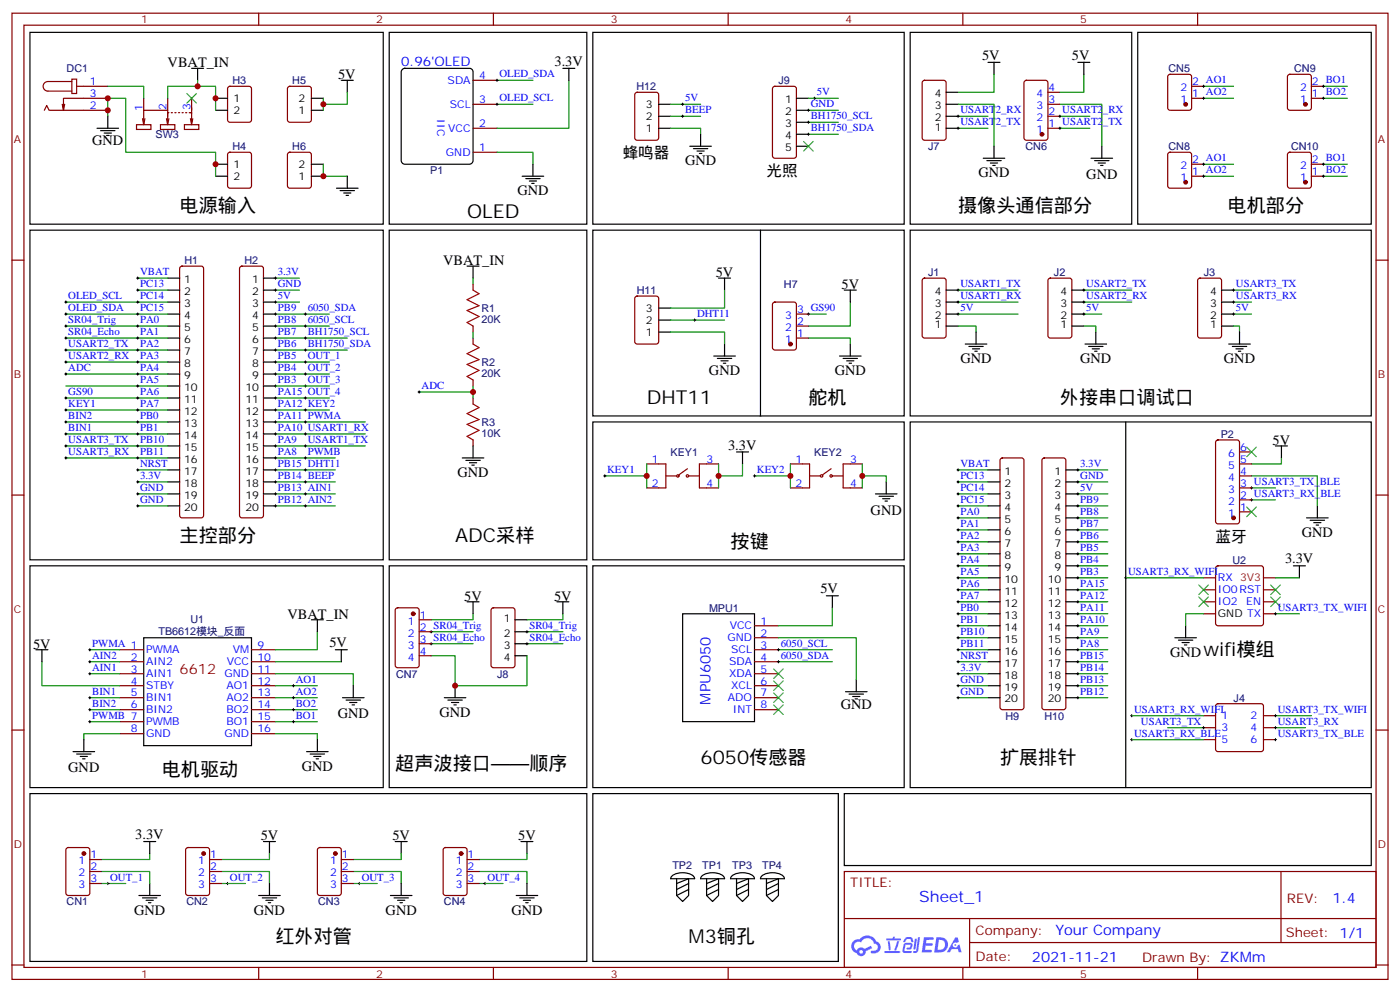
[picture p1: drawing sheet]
<svg xmlns="http://www.w3.org/2000/svg" width="412mm" height="292mm" viewBox="0 0 412 292" stroke-linecap="round" stroke-linejoin="round" font-family="sans-serif">
<g fill="none" stroke="#870000" stroke-width=".35">
<path d="M3.5 3.9h405.4v284.3h-405.4zM7.1 7.4h398.2v277.3h-398.2zM76.2 3.9v3.5M145.3 3.9v3.5M214.5 3.9v3.5M283.6 3.9v3.5M352.8 3.9v3.5M3.5 76.6h3.6M405.3 76.6h3.6M3.5 145.7h3.6M405.3 145.7h3.6M3.5 214.8h3.6"/>
<path d="M405.3 214.8h3.6M248.7 256.5h156.6v28.2h-156.6zM377.3 256.5v20.9M248.7 270.3h156.5M285.6 277.4h119.6M285.6 270.3v14.1M3.5 284h3.6M76.2 284.7v3.5M145.3 284.7v3.5M214.5 284.7v3.5M283.6 284.7v3.5M352.8 284.7v3.5"/>
<path d="M405.3 284h3.6"/>
</g>
<g fill="#5487ff">
<path d="M272.1 275.8h2.6l.3 .2-.1 .6h-2l-.1 .9h1.6l.4 .4-.4 .4h-1.7l-.2 1.2 1.8 .1 .3 .3-.2 .3-2.9 .1z"/>
<path d="M281.4 275.9h.7l.4 1.3-.7 .3a.74 .74 0 0 0-1.1 .3 .74 .74 0 0 0 .5 1 .74 .74 0 0 0 .9-.6l.5-.3 .7 2.3h-.9l-.2-.9h-1.9l-.5 .9h-.9z"/>
<path d="M269.5 276.2h.6l-.4 3a.31 .31 0 0 1-.3 .2 .31 .31 0 0 1-.3-.3z"/>
<path d="M270.4 275.8h.6l-.5 3.9a.89 .89 0 0 1-.7 .7 .89 .89 0 0 1-.9-.3l1-.4z"/>
<path d="M266.8 275.9l.6-.2 1.2 .2 .5 1.2-.6 .2-.4-1-1 .2a.95 .95 0 0 1-1 .8l-.1-.2z"/>
<path d="M266.4 277.6l1.8-.2a1.04 1.04 0 0 1 .6 1.1 1.04 1.04 0 0 1-.8 .9h-.7a.29 .29 0 0 1-.3-.3 .29 .29 0 0 1 .3-.2l.7-.1 .2-.8-1.4 .1-.4 1.7 1.9 .1a.29 .29 0 0 1 .3 .3 .29 .29 0 0 1-.3 .3l-2-.1-.4-.2 .2-2.1z"/>
<path d="M260.5 279.9h4.4a.3 .3 0 0 1 .3 .3 .3 .3 0 0 1-.3 .3h-4.3z"/>
<path d="M264.3 276.9h.6l-.5 1.7a1.02 1.02 0 0 1-.7 1.2l-.2-.3z"/>
<path d="M261.5 277h.6l.3 2.4-.3 .3-.3-.2z"/>
<path d="M261.1 276.2h1.9l.2-.6h.5l-.1 .6h1.5a.29 .29 0 0 1 .3 .3 .29 .29 0 0 1-.3 .2h-3.9z"/>
<path d="M275.8 275.8l-.6 4.5h1.4a2.27 2.27 0 0 0 2.7-2.3 2.27 2.27 0 0 0-2.7-2.2zM276.6 276.6a1.5 1.5 0 0 1 1.8 1.5 1.5 1.5 0 0 1-1.9 1.4h-.3z"/>
<path d="M251.4 277a2.09 2.09 0 0 0 1 3.5 1.37 1.37 0 0 0 1.5 .9 1.37 1.37 0 0 0 1.1-1.4l2-1-.5-.7-1.8 .9a1.4 1.4 0 0 0-2.3 .5 1.32 1.32 0 0 1-.6-1.9 1.32 1.32 0 0 1 1.9-.5 2.02 2.02 0 0 1 2-1.2 2.02 2.02 0 0 1 1.8 1.6 1.09 1.09 0 0 1 1.1 1.4 1.09 1.09 0 0 1-1.6 .7 .41 .41 0 0 0-.5 .3 .41 .41 0 0 0 .4 .5 1.89 1.89 0 0 0 2.4-1.2 1.89 1.89 0 0 0-1.2-2.4 2.98 2.98 0 0 0-5-.7l-1 .2zM253.2 280.1a.52 .52 0 0 1 1 0 .52 .52 0 0 1-1 0z"/>
<circle cx="281.4" cy="278.1" r=".28"/>
</g>
<g fill="none" stroke="#870000" stroke-width=".35">
<path d="M13.1 32.5l.7-1.5 .7 1.5h17.2M19 30.7l-.3 1.8M21.2 23.3h1.4v4.2h-1.4zM21.2 24h-7.1a1.41 1.41 0 0 0-1.4 1.4 1.41 1.41 0 0 0 1.4 1.4h7.1M22.6 25.4h9.1M31.7 28.9h-13v3.6l-.4-1.8M40.2 36.7h4.2v1.4h-4.2zM42 34.9l.3 1.8M42.3 28.9v3.6M42.7 34.9l-.4 1.8M47.3 36.7h4.2v1.4h-4.2zM49 34.9l.4 1.8 .3-1.8"/>
<path d="M49.4 32.5h-7.1v4.2M49.4 28.9v5.3M49.7 33.2h-.3v2.8M50.4 33.2h.4M51.5 33.2h.4M52.6 33.2h.3M53.6 33.2h.4M54.3 36.7h4.3v1.4h-4.3zM54.7 33.2h.3M55.7 33.2h.7v2.8M56.1 34.9l.3 1.8 .4-1.8M56.4 28.9v4.4"/>
<path d="M67.3 25.6l.4-.2h5.7l.6 .4 .1 9.5-.5 .6-5.9 .1-.6-.5-.1-9.4zM84.9 25.6l.5-.2h5.6l.7 .4v9.5l-.4 .6-5.9 .1-.7-.5v-9.4zM139.3 37.7h7.1M139.3 30.7h7.1M139.3 23.6h7.1M187.2 27.4l.5-.2h5.6l.7 .4v13l-.4 .6-5.9 .1-.7-.5v-12.9zM227.8 25.6l.4-.2h5.7l.6 .4 .1 20.1-.5 .6-5.9 .1-.6-.5-.1-20zM271.9 23.8l.4-.2h5.7l.6 .5 .1 16.5-.5 .6-5.9 .1-.6-.5-.1-16.5zM301.9 23.8l.4-.2h5.7l.6 .5 .1 16.5-.5 .6-5.9 .1-.6-.5-.1-16.5zM308.7 37.7h3.5M308.7 30.7h3.5M308.7 34.2h3.5"/>
<path d="M308.7 27.2h3.5M344.2 22.1l.5-.2h5.6l.7 .4v9.5l-.4 .6-5.9 .1-.7-.5v-9.4zM351 25.4h3.5M351 28.9h3.5M379.5 22.1l.4-.2h5.7l.6 .4 .1 9.5-.5 .6-5.9 .1-.6-.5-.1-9.4zM386.3 25.4h3.5M386.3 28.9h3.5M67.3 45l.4-.2h5.7l.6 .4 .1 9.5-.5 .6-5.9 .1-.6-.5-.1-9.4zM84.9 45l.5-.2h5.6l.7 .4v9.5l-.4 .6-5.9 .1-.7-.5v-9.4zM139.3 44.8h7.1M344.2 45l.5-.2h5.6l.7 .4v9.5l-.4 .6-5.9 .1-.7-.5v-9.4zM351 51.9h3.5"/>
<path d="M351 48.3h3.5M379.5 45l.4-.2h5.7l.6 .4 .1 9.5-.5 .6-5.9 .1-.6-.5-.1-9.4zM386.3 51.9h3.5M386.3 48.3h3.5M53.2 78.5l.4-.2h5.7l.5 .2 .2 .5v72.7l-.3 .5-.4 .2h-5.7l-.5-.2-.2-.5v-72.7zM70.8 78.5l.5-.2h5.6l.5 .2 .2 .5v72.7l-.2 .5-.5 .2h-5.6l-.5-.2-.2-.5v-72.7zM139.3 83.6v1.8M139.3 96v1.7M139.3 99.5v1.7M187.2 87.3l.5-.2h5.6l.7 .5v12.9l-.4 .7h-5.9l-.7-.4v-13zM227.8 89.1l.4-.2h5.7l.6 .4 .1 13-.5 .7h-5.9l-.6-.5-.1-12.9zM234.6 99.5h3.5"/>
<path d="M234.6 96h3.5M234.6 92.4h3.5M271.9 82.1l.4-.3h5.7l.6 .5 .1 16.5-.5 .6-5.9 .1-.6-.5-.1-16.5zM308.9 82.1l.5-.3h5.6l.7 .5v16.5l-.4 .6-5.9 .1-.7-.5v-16.5zM353 82.1l.5-.3h5.6l.7 .5v16.5l-.4 .6-5.9 .1-.7-.5v-16.5zM139.3 111.8v1.8M139.3 117.1v1.8M139.3 129.5v1.7M190.5 136.5h5.6v7.1h-5.6M202.5 137.9l-2.5 1.8M211.7 136.5h-5.7v7.1h5.7M232.8 136.5h5.7v7.1h-5.7"/>
<path d="M244.8 137.9l-2.4 1.8M254 136.5h-5.6v7.1h5.6M294.8 135l.5-.2h5.6l.5 .2 .2 .5v72.6l-.2 .5-.5 .2h-5.6l-.5-.2-.2-.5v-72.6zM307.2 135l.4-.2h5.7l.5 .2 .2 .5v72.6l-.3 .5-.4 .2h-5.7l-.5-.2-.2-.5v-72.6zM358.3 129.7l.5-.2h5.6l.7 .4v23.6l-.4 .6-5.9 .1-.7-.5v-23.5zM365.1 136.5h3.6M365.1 133h3.6M196.1 140.1h3.2M202.8 140.1h3.2M238.5 140.1h3.2M245.2 140.1h3.2M365.1 143.6h3.6"/>
<path d="M365.1 140.1h3.6M365.1 150.6h3.6M365.1 147.1h3.6M116.7 179.1l.4-.2h5.7l.6 .4 .1 16.5-.5 .6-5.9 .1-.6-.5-.1-16.4zM144.9 179.1l.4-.2h5.7l.6 .4 .1 16.5-.5 .6-5.9 .1-.6-.5-.1-16.4zM354.5 170h3.6M354.5 173.6h3.6M354.5 177.1h3.6M358.3 166.7l.5-.2h12.7l.5 .2 .2 .5v16.2l-.3 .5-.4 .2h-12.7l-.5-.2-.2-.5v-16.2zM372.2 170h3.5M372.2 173.6h3.5M372.2 177.1h3.5"/>
<path d="M35.3 191.2h7M35.3 194.7h7M35.3 198.3h7M74.1 191.2h7M74.1 194.7h7M74.1 198.3h7M123.5 182.4h3.5M123.5 185.9h3.5M123.5 189.4h3.5M123.5 193h3.5M222.2 191.2h7.1M222.2 194.7h7.1"/>
<path d="M222.2 198.3h7.1M222.2 184.1h7.1M222.2 187.7h7.1M354.5 180.6h3.6M372.2 180.6h3.5M35.3 201.8h7M35.3 205.3h7M35.3 208.8h7M35.3 212.4h7M35.3 215.9h7M74.1 201.8h7M74.1 205.3h7"/>
<path d="M74.1 208.8h7M74.1 212.4h7M74.1 215.9h7M222.2 201.8h7.1M222.2 205.3h7.1M222.2 208.8h7.1M354.5 210.6h3.6M354.5 214.1h3.6M354.5 217.7h3.6M358.3 207.3l.5-.2h12.7l.5 .2 .2 .5v12.7l-.3 .5-.4 .2h-12.7l-.5-.2-.2-.5v-12.7zM372.2 210.6h3.5M372.2 214.1h3.5"/>
<path d="M372.2 217.7h3.5M19.6 249.6l.5-.2h5.7l.6 .4 .1 13-.5 .7h-5.9l-.6-.4-.1-13zM26.5 252.9h3.5M26.5 256.5h3.5M26.5 260h3.5M54.9 249.6l.5-.2h5.6l.7 .4v13l-.4 .7h-5.9l-.7-.4v-13zM61.7 252.9h3.6M61.7 256.5h3.6M61.7 260h3.6M93.7 249.6l.5-.2h5.6l.7 .4v13l-.4 .7h-5.9l-.7-.4v-13zM100.5 252.9h3.6M100.5 256.5h3.6"/>
<path d="M100.5 260h3.6M130.8 249.6l.4-.2h5.7l.6 .4 .1 13-.5 .7h-5.9l-.6-.4-.1-13zM137.6 252.9h3.5M137.6 256.5h3.5M137.6 260h3.5"/>
<circle cx="199.7" cy="140.1" r=".35"/>
<circle cx="202.5" cy="140.1" r=".35"/>
<circle cx="242" cy="140.1" r=".35"/>
<circle cx="244.8" cy="140.1" r=".35"/>
</g>
<g fill="none" stroke="#000" stroke-width=".35">
<path d="M8.8 9.5h104.1v56.5h-104.1zM114.7 9.5h58.2v56.5h-58.2zM174.6 9.5h91.7v56.5h-91.7zM268.1 9.5h65.3v56.5h-65.3zM291 18.3h3.6M292.8 18.3v3.6M317.5 18.3h3.5M319.3 18.3v3.6M335.1 9.5h68.8v56.5h-68.8zM28.6 37.7h6.3M29.6 38.5h4.3M30.7 39.2h2.1"/>
<path d="M31.4 39.9h.7M31.7 34.2v3.5M56.4 20.1h3.6M58.2 20.1v3.5M63.5 28.9h3.5M63.5 32.5h3.5M91.7 28.9h3.5M91.7 32.5h3.5M100.5 23.6h3.6M102.3 23.6v3.6M118.4 20.5l.8-.4h19.1l.8 .4 .2 .7v26.1l-.4 .8-.6 .2h-19.1l-.8-.5-.2-.5v-26.1zM165.8 20.1h3.5"/>
<path d="M167.6 20.1v3.5M194 37.7h3.6M194 34.2h3.6M194 30.7h3.6M206.4 39.5v3.5M234.6 28.9h3.5M234.6 32.5h3.5M234.6 36h3.5M234.6 39.5h3.5M278.7 37.7h3.5M278.7 34.2h3.5M278.7 30.7h3.5"/>
<path d="M278.7 27.2h3.5M63.5 48.3h3.5M63.5 51.9h3.5M91.7 48.3h3.5M91.7 51.9h3.5M99.1 55.4h6.4M100.2 56.1h4.2M101.2 56.8h2.2M102 57.5h.7M102.3 51.9v3.5M153.8 51.9h6.4M154.9 52.6h4.2"/>
<path d="M155.9 53.3h2.1M156.6 54h.7M157 48.3v3.6M203.2 43h6.3M204.3 43.7h4.2M205.3 44.4h2.1M206 45.2h.7M234.6 43h3.5M289.6 46.6h6.4M290.7 47.3h4.2M291.7 48h2.2M292.5 48.7h.7"/>
<path d="M292.8 43v3.6M321.4 46.6h6.3M322.4 47.3h4.3M323.5 48h2.1M324.2 48.7h.7M324.6 43v3.6M8.8 67.7h104.1v97h-104.1zM114.7 67.7h58.2v97h-58.2zM137.6 78.3h3.5M139.3 78.3v3.5M174.6 67.7h91.7v54.7h-91.7zM224 67.7v54.7"/>
<path d="M268.1 67.7h135.8v54.7h-135.8zM49.4 81.8h3.5M49.4 85.4h3.5M49.4 88.9h3.5M49.4 92.4h3.5M49.4 96h3.5M49.4 99.5h3.5M77.6 81.8h3.5M77.6 85.4h3.5M77.6 88.9h3.5M77.6 92.4h3.5M77.6 96h3.5"/>
<path d="M77.6 99.5h3.5M194 90.7h3.6M194 97.7h3.6M194 94.2h3.6M211.7 81.8h3.5M213.4 81.8v3.6M248.7 85.4h3.5M250.5 85.4v3.5M278.7 85.4h3.5M278.7 88.9h3.5M278.7 92.4h3.5M278.7 96h3.5"/>
<path d="M287.5 97.7v3.5M315.7 85.4h3.6M315.7 88.9h3.6M315.7 92.4h3.6M315.7 96h3.6M322.8 97.7v3.5M359.8 85.4h3.6M359.8 88.9h3.6M359.8 92.4h3.6M359.8 96h3.6M365.1 97.7v3.5M49.4 103h3.5"/>
<path d="M49.4 106.5h3.5M49.4 110.1h3.5M49.4 113.6h3.5M49.4 117.1h3.5M77.6 103h3.5M77.6 106.5h3.5M77.6 110.1h3.5M77.6 113.6h3.5M77.6 117.1h3.5M210.3 104.8h6.3M211.3 105.5h4.2M212.4 106.2h2.1"/>
<path d="M213.1 106.9h.7M213.4 101.2v3.6M247.3 104.8h6.3M248.4 105.5h4.2M249.4 106.2h2.1M250.1 106.9h.7M250.5 101.2v3.6M284.3 101.2h6.4M285.4 102h4.2M286.5 102.7h2.1M287.2 103.4h.7M319.6 101.2h6.4"/>
<path d="M320.7 102h4.2M321.7 102.7h2.1M322.4 103.4h.7M361.9 101.2h6.4M363 102h4.2M364.1 102.7h2.1M364.8 103.4h.7M49.4 120.6h3.5M49.4 124.2h3.5M49.4 127.7h3.5M49.4 131.2h3.5M49.4 134.8h3.5"/>
<path d="M49.4 138.3h3.5M77.6 120.6h3.5M77.6 124.2h3.5M77.6 127.7h3.5M77.6 131.2h3.5M77.6 134.8h3.5M77.6 138.3h3.5M136.2 134.8h6.3M137.2 135.5h4.3M138.3 136.2h2.1M139 136.9h.7M139.3 131.2v3.6"/>
<path d="M174.6 124.2h91.7v40.5h-91.7zM217 133h3.5M218.7 133v3.5M268.1 124.2h135.8v107.6h-135.8zM291 138.3h3.6M314 138.3h3.5M331.6 124.2v107.6M375.7 131.2h3.5M377.5 131.2v3.6M49.4 141.8h3.5M49.4 145.3h3.5M49.4 148.9h3.5"/>
<path d="M77.6 141.8h3.5M77.6 145.3h3.5M77.6 148.9h3.5M257.9 145.3h6.3M258.9 146h4.3M260 146.8h2.1M260.7 147.5h.7M261.1 141.8v3.5M291 141.8h3.6M291 145.3h3.6M291 148.9h3.6M291 152.4h3.6"/>
<path d="M291 155.9h3.6M291 159.5h3.6M314 141.8h3.5M314 145.3h3.5M314 148.9h3.5M314 152.4h3.5M314 155.9h3.5M314 159.5h3.5M384.9 152.4h6.3M385.9 153.1h4.3M387 153.8h2.1M387.7 154.5h.7"/>
<path d="M388.1 148.9v3.5M8.8 166.5h104.1v65.3h-104.1zM114.7 166.5h58.2v65.3h-58.2zM137.6 177.1h3.5M139.3 177.1v3.5M164 177.1h3.6M165.8 177.1v3.5M174.6 166.5h91.7v65.3h-91.7zM243.4 175.3h3.5M245.2 175.3v3.6M291 163h3.6M291 166.5h3.6"/>
<path d="M291 170h3.6M291 173.6h3.6M291 177.1h3.6M314 163h3.5M314 166.5h3.5M314 170h3.5M314 173.6h3.5M314 177.1h3.5M381 166.5h3.5M382.8 166.5v3.5M10.6 191.2h3.5M12.3 191.2v3.5"/>
<path d="M42.3 187.7h31.8v31.7h-31.8zM91.7 182.4h3.5M93.5 182.4v3.5M98.8 191.2h3.5M100.5 191.2v3.5M151.7 182.4h3.5M151.7 185.9h3.5M151.7 189.4h3.5M151.7 193h3.5M201.1 180.6h21.1v31.8h-21.1zM291 180.6h3.6M291 184.1h3.6"/>
<path d="M291 187.7h3.6M291 191.2h3.6M291 194.7h3.6M291 198.3h3.6M314 180.6h3.5M314 184.1h3.5M314 187.7h3.5M314 191.2h3.5M314 194.7h3.5M314 198.3h3.5M346.1 187.7h6.3M347.1 188.4h4.3"/>
<path d="M348.2 189.1h2.1M348.9 189.8h.7M349.2 184.1v3.6M24.7 217.7v3.5M93.5 217.7v3.5M100.9 205.3h6.3M102 206h4.2M103 206.7h2.1M103.7 207.4h.7M104.1 201.8v3.5M130.9 205.3h6.3M131.9 206h4.3"/>
<path d="M133 206.7h2.1M133.7 207.4h.7M134.1 201.8v3.5M249.1 203.6h6.3M250.1 204.3h4.3M251.2 205h2.1M251.9 205.7h.7M252.2 200v3.6M291 201.8h3.6M291 205.3h3.6M314 201.8h3.5M314 205.3h3.5"/>
<path d="M8.8 233.5h164.1v49.4h-164.1zM21.5 221.2h6.4M22.6 221.9h4.2M23.6 222.6h2.2M24.3 223.3h.7M90.3 221.2h6.4M91.4 221.9h4.2M92.4 222.6h2.1M93.1 223.3h.7M174.6 233.5h72.3v49.4h-72.3zM248.7 233.5h155.2v21.2h-155.2zM42.3 247.6h3.6"/>
<path d="M44.1 247.6v3.6M44.1 260v3.5M77.6 247.6h3.5M79.4 247.6v3.6M79.4 260v3.5M116.4 247.6h3.5M118.2 247.6v3.6M118.2 260v3.5M153.5 247.6h3.5M155.2 247.6v3.6M155.2 260v3.5M197.9 257.8a5.6 5.6 0 0 1 6.4 0l.3 .8h-7z"/>
<path d="M199.3 258.6v4.9l1.8 1.8 1.7-1.8v-4.9l-3.5 1.4M202.8 260l-3.5 1.8M206.7 257.8a5.6 5.6 0 0 1 6.4 0l.3 .8h-7zM208.1 258.6v4.9l1.8 1.8 1.8-1.8v-4.9l-3.6 1.4M211.7 260l-3.6 1.8M215.6 257.8a5.6 5.6 0 0 1 6.3 0l.3 .8h-7zM217 258.6v4.9l1.7 1.8 1.8-1.8v-4.9l-3.5 1.4M220.5 260l-3.5 1.8M224.4 257.8a5.6 5.6 0 0 1 6.3 0l.4 .8h-7.1zM225.8 258.6v4.9l1.7 1.8 1.8-1.8v-4.9l-3.5 1.4M229.3 260l-3.5 1.8M40.9 263.5h6.4"/>
<path d="M42 264.2h4.2M43 264.9h2.2M43.7 265.6h.7M76.2 263.5h6.3M77.3 264.2h4.2M78.3 264.9h2.1M79 265.6h.7M115 263.5h6.4M116.1 264.2h4.2M117.1 264.9h2.1M117.8 265.6h.7M152 263.5h6.4"/>
<path d="M153.1 264.2h4.2M154.2 264.9h2.1M154.9 265.6h.7M202.8 261.8l-3.5 1.7M211.7 261.8l-3.6 1.7M220.5 261.8l-3.5 1.7M229.3 261.8l-3.5 1.7"/>
</g>
<g fill="none" stroke="#008700" stroke-width=".35">
<path d="M31.7 34.2v-5.3h5.3v15.9h26.5v7.1M31.7 25.4h10.6v3.5M49.4 28.9v-3.5h14.1v7.1M58.2 23.6v1.8M95.2 28.9v3.6M102.3 27.2v3.5h-7.1M146.4 23.6h10.6M146.4 30.7h10.6M167.6 23.6v14.1h-21.2M197.6 37.7h8.8v1.8M197.6 30.7h8.8M197.6 34.2h8.8"/>
<path d="M238.1 28.9h8.8M238.1 32.5h8.8M238.1 36h8.8M238.1 39.5h8.8M282.2 30.7h10.6v12.3M282.2 37.7h8.8M282.2 34.2h8.8M292.8 21.9v5.3h-10.6M312.2 30.7h12.4v12.3M312.2 37.7h8.8M312.2 34.2h8.8M319.3 21.9v5.3h-7.1"/>
<path d="M354.5 25.4h8.9M354.5 28.9h8.9M389.8 25.4h7.1M389.8 28.9h7.1M95.2 48.3v3.6h7.1M146.4 44.8h10.6v3.5M354.5 48.3h8.9M354.5 51.9h8.9M389.8 48.3h7.1M389.8 51.9h7.1M19.4 88.9h30M19.4 92.4h30"/>
<path d="M19.4 96h30M19.4 99.5h30M40.6 81.8h8.8M40.6 85.4h8.8M81.1 81.8h7.1M81.1 85.4h7.1M81.1 92.4h15.9M81.1 96h15.9M81.1 99.5h21.2M81.1 88.9h7.1M139.3 81.8v1.8M139.3 97.7v1.8"/>
<path d="M197.6 97.7h15.8v3.5M197.6 94.2h15.8M213.4 85.4v5.3h-15.8M238.1 99.5h12.4v1.7M238.1 92.4h5.3M250.5 88.9v7.1h-12.4M282.2 96h5.3v1.7M282.2 88.9h17.7M282.2 92.4h17.7M282.2 85.4h17.7M319.3 96h3.5v1.7M319.3 85.4h14.1"/>
<path d="M319.3 88.9h14.1M319.3 92.4h5.3M363.4 96h1.7v1.7M363.4 85.4h5.3M363.4 92.4h5.3M363.4 88.9h5.3M19.4 106.5h30M19.4 110.1h30M19.4 113.6h30M19.4 103h30M19.4 117.1h30M81.1 103h21.2"/>
<path d="M81.1 117.1h15.9M81.1 106.5h15.9M81.1 110.1h15.9M81.1 113.6h15.9M123.5 115.4h15.8M139.3 113.6v3.5M19.4 134.8h30M19.4 124.2h30M19.4 120.6h30M19.4 131.2h30M19.4 127.7h30M40.6 138.3h8.8"/>
<path d="M81.1 131.2h26.5M81.1 127.7h26.5M81.1 124.2h26.5M81.1 134.8h17.7M81.1 120.6h15.9M81.1 138.3h17.7M190.5 136.5v7.1M211.7 136.5v7.1M218.7 136.5v3.6h-7M232.8 136.5v7.1M254 136.5v7.1M282.2 138.3h8.8"/>
<path d="M317.5 138.3h8.8M377.5 134.8v1.7h-8.8M40.6 145.3h8.8M40.6 141.8h8.8M40.6 148.9h8.8M81.1 145.3h17.7M81.1 141.8h17.7M81.1 148.9h17.7M178.2 140.1h12.3M222.2 140.1h10.6M254 140.1h7.1v1.7M282.2 145.3h8.8"/>
<path d="M282.2 141.8h8.8M282.2 148.9h8.8M282.2 155.9h8.8M282.2 152.4h8.8M282.2 159.5h8.8M317.5 145.3h8.8M317.5 141.8h8.8M317.5 148.9h8.8M317.5 155.9h8.8M317.5 152.4h8.8M317.5 159.5h8.8M368.7 140.1h19.4v8.8"/>
<path d="M368.7 143.6h7M368.7 147.1h7M245.2 178.9v5.2h-15.9M282.2 170h8.8M282.2 166.5h8.8M282.2 163h8.8M282.2 177.1h8.8M282.2 173.6h8.8M317.5 170h8.8M317.5 166.5h8.8M317.5 163h8.8M317.5 177.1h8.8"/>
<path d="M317.5 173.6h8.8M331.6 170h22.9M375.7 170h7.1M12.3 194.7v7.1h23M26.5 191.2h8.8M26.5 194.7h8.8M26.5 198.3h8.8M81.1 198.3h23v3.5M81.1 194.7h19.4M93.5 185.9v5.3h-12.4M127 193h7.1v8.8h21.1v-8.8M127 185.9h12.3"/>
<path d="M127 189.4h12.3M139.3 180.6v1.8h-12.3M155.2 189.4h10.6M155.2 185.9h10.6M165.8 180.6v1.8h-10.6M229.3 187.7h22.9v12.3M229.3 191.2h15.9M229.3 194.7h15.9M282.2 191.2h8.8M282.2 194.7h8.8M282.2 198.3h8.8M282.2 180.6h8.8"/>
<path d="M282.2 184.1h8.8M282.2 187.7h8.8M317.5 191.2h8.8M317.5 194.7h8.8M317.5 198.3h8.8M317.5 180.6h8.8M317.5 184.1h8.8M317.5 187.7h8.8M354.5 180.6h-5.3v3.5M375.7 180.6h7.1M26.5 205.3h8.8M26.5 208.8h8.8"/>
<path d="M26.5 212.4h8.8M35.3 215.9h-10.6v1.8M81.1 215.9h12.4v1.8M81.1 205.3h12.4M81.1 208.8h12.4M81.1 212.4h12.4M81.1 201.8h12.4M282.2 205.3h8.8M282.2 201.8h8.8M317.5 205.3h8.8M317.5 201.8h8.8M333.4 210.6h21.1"/>
<path d="M333.4 217.7h21.1M344 214.1h10.5M375.7 214.1h8.8M375.7 210.6h10.6M30 256.5h14.1v3.5M30 260h7M44.1 251.2v1.7h-14.1M65.3 256.5h14.1v3.5M65.3 260h7M79.4 251.2v1.7h-14.1M104.1 256.5h14.1v3.5M104.1 260h7"/>
<path d="M118.2 251.2v1.7h-14.1M141.1 256.5h14.1v3.5M141.1 260h7.1M155.2 251.2v1.7h-14.1"/>
</g>
<g fill="none" stroke="#000" stroke-width=".29">
<path d="M146 23.6h.8M146 30.7h.8M146.4 23.3v.7M146.4 30.3v.7M200.7 30.7h.7M200.7 34.2h.7M201.1 30.3v.7M201.1 33.9v.7M237.8 32.5h.7M237.8 36h.7M237.8 39.5h.7M238.1 32.1v.7"/>
<path d="M238.1 35.6v.7M238.1 39.2v.7M239.5 28.9h.7M239.9 28.6v.7M281.9 34.2h.7M281.9 37.7h.7M282.2 33.9v.7M282.2 37.4v.7M311.9 34.2h.7M311.9 37.7h.7M312.2 33.9v.7M312.2 37.4v.7"/>
<path d="M354.2 25.4h.7M354.2 28.9h.7M354.5 25v.8M354.5 28.6v.7M389.5 25.4h.7M389.5 28.9h.7M389.8 25v.8M389.8 28.6v.7M354.2 48.3h.7M354.2 51.9h.7M354.5 48v.7M354.5 51.5v.7"/>
<path d="M389.5 48.3h.7M389.5 51.9h.7M389.8 48v.7M389.8 51.5v.7M19 88.9h.8M19 92.4h.8M19 96h.8M19 99.5h.8M19.4 88.5v.8M19.4 92.1v.7M19.4 95.6v.7M19.4 99.1v.7"/>
<path d="M40.2 81.8h.7M40.2 85.4h.7M40.2 88.9h.7M40.2 92.4h.7M40.2 96h.7M40.2 99.5h.7M40.6 81.5v.7M40.6 85v.7M40.6 88.5v.8M40.6 92.1v.7M40.6 95.6v.7M40.6 99.1v.7"/>
<path d="M80.8 81.8h.7M80.8 85.4h.7M80.8 88.9h.7M80.8 92.4h.7M80.8 96h.7M80.8 99.5h.7M81.1 81.5v.7M81.1 85v.7M81.1 88.5v.8M81.1 92.1v.7M81.1 95.6v.7M81.1 99.1v.7"/>
<path d="M89.6 92.4h.7M89.6 96h.7M89.6 99.5h.7M90 92.1v.7M90 95.6v.7M90 99.1v.7M204.3 94.2h.7M204.6 93.8v.7M237.8 92.4h.7M238.1 92.1v.7M281.9 85.4h.7M281.9 88.9h.7"/>
<path d="M281.9 92.4h.7M282.2 85v.7M282.2 88.5v.8M282.2 92.1v.7M318.9 85.4h.7M318.9 88.9h.7M318.9 92.4h.7M319.3 85v.7M319.3 88.5v.8M319.3 92.1v.7M363 85.4h.7M363 88.9h.7"/>
<path d="M363 92.4h.7M363.4 85v.7M363.4 88.5v.8M363.4 92.1v.7M19 103h.8M19 106.5h.8M19 110.1h.8M19 117.1h.8M19.4 102.7v.7M19.4 106.2v.7M19.4 109.7v.7M19.4 116.8v.7"/>
<path d="M40.2 103h.7M40.2 106.5h.7M40.2 110.1h.7M40.2 113.6h.7M40.2 117.1h.7M40.6 102.7v.7M40.6 106.2v.7M40.6 109.7v.7M40.6 113.2v.7M40.6 116.8v.7M80.8 103h.7M80.8 106.5h.7"/>
<path d="M80.8 110.1h.7M80.8 113.6h.7M80.8 117.1h.7M81.1 102.7v.7M81.1 106.2v.7M81.1 109.7v.7M81.1 113.2v.7M81.1 116.8v.7M89.6 103h.7M89.6 106.5h.7M89.6 110.1h.7M89.6 113.6h.7"/>
<path d="M89.6 117.1h.7M90 102.7v.7M90 106.2v.7M90 109.7v.7M90 113.2v.7M90 116.8v.7M123.1 115.4h.7M123.5 115v.7M19 120.6h.8M19 124.2h.8M19 127.7h.8M19 131.2h.8"/>
<path d="M19 134.8h.8M19.4 120.3v.7M19.4 123.8v.7M19.4 127.4v.7M19.4 130.9v.7M19.4 134.4v.7M40.2 120.6h.7M40.2 124.2h.7M40.2 127.7h.7M40.2 131.2h.7M40.2 134.8h.7M40.2 138.3h.7"/>
<path d="M40.6 120.3v.7M40.6 123.8v.7M40.6 127.4v.7M40.6 130.9v.7M40.6 134.4v.7M40.6 137.9v.7M80.8 120.6h.7M80.8 124.2h.7M80.8 127.7h.7M80.8 131.2h.7M80.8 134.8h.7M80.8 138.3h.7"/>
<path d="M81.1 120.3v.7M81.1 123.8v.7M81.1 127.4v.7M81.1 130.9v.7M81.1 134.4v.7M81.1 137.9v.7M89.6 120.6h.7M89.6 124.2h.7M89.6 127.7h.7M89.6 131.2h.7M89.6 134.8h.7M89.6 138.3h.7"/>
<path d="M90 120.3v.7M90 123.8v.7M90 127.4v.7M90 130.9v.7M90 134.4v.7M90 137.9v.7M178.2 139.7v.7M222.2 139.7v.7M281.9 138.3h.7M282.2 137.9v.7M317.1 138.3h.8M317.5 137.9v.7"/>
<path d="M40.2 141.8h.7M40.2 145.3h.7M40.2 148.9h.7M40.6 141.5v.7M40.6 145v.7M40.6 148.5v.7M80.8 141.8h.7M80.8 145.3h.7M80.8 148.9h.7M81.1 141.5v.7M81.1 145v.7M81.1 148.5v.7"/>
<path d="M89.6 141.8h.7M89.6 145.3h.7M89.6 148.9h.7M90 141.5v.7M90 145v.7M90 148.5v.7M177.8 140.1h.7M221.9 140.1h.7M281.9 141.8h.7M281.9 145.3h.7M281.9 148.9h.7M281.9 152.4h.7"/>
<path d="M281.9 155.9h.7M281.9 159.5h.7M282.2 141.5v.7M282.2 145v.7M282.2 148.5v.7M282.2 152v.8M282.2 155.6v.7M282.2 159.1v.7M317.1 141.8h.8M317.1 145.3h.8M317.1 148.9h.8M317.1 152.4h.8"/>
<path d="M317.1 155.9h.8M317.1 159.5h.8M317.5 141.5v.7M317.5 145v.7M317.5 148.5v.7M317.5 152v.8M317.5 155.6v.7M317.5 159.1v.7M368.3 143.6h.7M368.3 147.1h.7M368.7 143.2v.7M368.7 146.8v.7"/>
<path d="M281.9 170h.7M281.9 163h.7M281.9 166.5h.7M281.9 173.6h.7M281.9 177.1h.7M282.2 162.6v.7M282.2 166.2v.7M282.2 169.7v.7M282.2 173.2v.7M282.2 176.7v.7M317.1 170h.8M317.1 163h.8"/>
<path d="M317.1 166.5h.8M317.1 173.6h.8M317.1 177.1h.8M317.5 162.6v.7M317.5 166.2v.7M317.5 169.7v.7M317.5 173.2v.7M317.5 176.7v.7M331.3 170h.7M331.6 169.7v.7M26.1 191.2h.7M26.1 194.7h.7"/>
<path d="M26.1 198.3h.7M26.5 190.9v.7M26.5 194.4v.7M26.5 197.9v.7M126.6 189.4h.8M126.6 185.9h.8M127 185.6v.7M127 189.1v.7M154.9 189.4h.7M154.9 185.9h.7M155.2 185.6v.7M155.2 189.1v.7"/>
<path d="M229 191.2h.7M229 194.7h.7M229.3 190.9v.7M229.3 194.4v.7M281.9 191.2h.7M281.9 180.6h.7M281.9 184.1h.7M281.9 187.7h.7M281.9 194.7h.7M281.9 198.3h.7M282.2 180.3v.7M282.2 183.8v.7"/>
<path d="M282.2 187.3v.7M282.2 190.9v.7M282.2 194.4v.7M282.2 197.9v.7M317.1 191.2h.8M317.1 180.6h.8M317.1 184.1h.8M317.1 187.7h.8M317.1 194.7h.8M317.1 198.3h.8M317.5 180.3v.7M317.5 183.8v.7"/>
<path d="M317.5 187.3v.7M317.5 190.9v.7M317.5 194.4v.7M317.5 197.9v.7M375.4 180.6h.7M375.7 180.3v.7M26.1 212.4h.7M26.1 205.3h.7M26.1 208.8h.7M26.5 205v.7M26.5 208.5v.7M26.5 212v.7"/>
<path d="M86.1 212.4h.7M86.1 201.8h.7M86.1 205.3h.7M86.1 208.8h.7M86.4 201.4v.7M86.4 205v.7M86.4 208.5v.7M86.4 212v.7M281.9 201.8h.7M281.9 205.3h.7M282.2 201.4v.7M282.2 205v.7"/>
<path d="M317.1 201.8h.8M317.1 205.3h.8M317.5 201.4v.7M317.5 205v.7M333 210.6h.7M333 217.7h.7M333.4 210.3v.7M333.4 217.3v.7M354.2 214.1h.7M354.5 213.8v.7M375.4 214.1h.7M375.4 210.6h.7"/>
<path d="M375.4 217.7h.7M375.7 210.3v.7M375.7 213.8v.7M375.7 217.3v.7M31.4 260h.7M31.7 259.6v.7M66.7 260h.7M67 259.6v.7M105.5 260h.7M105.8 259.6v.7M142.5 260h.7M142.9 259.6v.7"/>
</g>
<path d="M139.3 85.4l1.8 1-3.5 1.8 3.5 1.8-3.5 1.4 3.5 1.7-3.5 1.8 1.7 1.1M139.3 101.2l1.8 1.1-3.5 1.8 3.5 1.7-3.5 1.4 3.5 1.8-3.5 1.8 1.7 1M139.3 118.9l1.8 1-3.5 1.8 3.5 1.8-3.5 1.4 3.5 1.7-3.5 1.8 1.7 1.1" fill="none" stroke="#a10000" stroke-width=".35"/>
<g fill="#870000" stroke="#870000" stroke-width=".35">
<circle cx="24.7" cy="251.2" r=".53"/>
<circle cx="60" cy="251.2" r=".53"/>
<circle cx="98.8" cy="251.2" r=".53"/>
<circle cx="135.8" cy="251.2" r=".53"/>
<circle cx="349.2" cy="30.7" r=".53"/>
<circle cx="349.2" cy="53.6" r=".53"/>
<circle cx="384.5" cy="30.7" r=".53"/>
<circle cx="384.5" cy="53.6" r=".53"/>
<circle cx="306.9" cy="39.5" r=".53"/>
<circle cx="121.7" cy="180.6" r=".53"/>
<circle cx="232.8" cy="101.2" r=".53"/>
<circle cx="363.4" cy="152.4" r=".53"/>
</g>
<g fill="none" stroke="#3c3" stroke-width=".35">
<path d="M55 27.5l2.9 2.8M57.9 27.5l-2.9 2.8M236.7 41.6l2.8 2.8M239.5 41.6l-2.8 2.8M367.2 131.6l2.9 2.8M370.1 131.6l-2.9 2.8M367.2 149.2l2.9 2.8M370.1 149.2l-2.9 2.8M353.1 175.7l2.9 2.8M353.1 172.2l2.9 2.8M356 175.7l-2.9 2.8M356 172.2l-2.9 2.8"/>
<path d="M374.3 172.2l2.8 2.8M374.3 175.7l2.8 2.8M377.1 172.2l-2.8 2.8M377.1 175.7l-2.8 2.8M227.9 196.8l2.8 2.9M230.7 196.8l-2.8 2.9M227.9 200.4l2.8 2.8M227.9 203.9l2.8 2.8M227.9 207.4l2.8 2.9M230.7 200.4l-2.8 2.8M230.7 203.9l-2.8 2.8M230.7 207.4l-2.8 2.9"/>
</g>
<g fill="#c00">
<circle cx="95.3" cy="30.7" r=".88"/>
<circle cx="95.3" cy="51.9" r=".88"/>
<circle cx="63.5" cy="28.9" r=".88"/>
<circle cx="139.3" cy="115.4" r=".88"/>
<circle cx="31.8" cy="32.5" r=".88"/>
<circle cx="31.8" cy="28.9" r=".88"/>
<circle cx="63.5" cy="48.3" r=".88"/>
<circle cx="134.1" cy="201.8" r=".88"/>
<circle cx="232.8" cy="140.1" r=".88"/>
<circle cx="254" cy="140.1" r=".88"/>
<circle cx="211.7" cy="140.1" r=".88"/>
<circle cx="190.5" cy="140.1" r=".88"/>
<circle cx="58.2" cy="25.4" r=".88"/>
</g>
<g font-size="5.6">
<text x="52.9" y="62.4">电源输入</text>
<text x="137.6" y="64.2">OLED</text>
<text x="282.2" y="62.4">摄像头通信部分</text>
<text x="361.6" y="62.4">电机部分</text>
<text x="190.5" y="118.9">DHT11</text>
<text x="238.1" y="118.9">舵机</text>
<text x="312.2" y="118.9">外接串口调试口</text>
<text x="52.9" y="159.5">主控部分</text>
<text x="134.1" y="159.5">ADC采样</text>
<text x="215.2" y="161.2">按键</text>
<text x="354.5" y="193">wifi模组</text>
<text x="116.4" y="226.5">超声波接口——顺序</text>
<text x="206.4" y="224.7">6050传感器</text>
<text x="294.6" y="224.7">扩展排针</text>
<text x="47.6" y="228.2">电机驱动</text>
<text x="81.1" y="277.6">红外对管</text>
<text x="202.8" y="277.6">M3铜孔</text>
</g>
<g font-size="4.6">
<text x="183.4" y="46.6">蜂鸣器</text>
<text x="225.8" y="51.9">光照</text>
<text x="358.1" y="159.5">蓝牙</text>
</g>
<text font-size="4.6" fill="#00f" x="270.8" y="265.5">Sheet_1</text>
<g font-size="4.2">
<text x="289.3" y="17.6">5V</text>
<text x="315.7" y="17.6">5V</text>
<text x="49.4" y="19.8">VBAT_IN</text>
<text x="99.6" y="23.3">5V</text>
<text x="163.3" y="19.4">3.3V</text>
<text x="27.2" y="42.7">GND</text>
<text x="201.8" y="48.7">GND</text>
<text x="288.2" y="52.2">GND</text>
<text x="320" y="52.7">GND</text>
<text x="152.4" y="57.5">GND</text>
<text x="130.6" y="78">VBAT_IN</text>
<text x="210.8" y="81.5">5V</text>
<text x="247.9" y="85">5V</text>
<text x="282.9" y="106.9">GND</text>
<text x="318.2" y="106.9">GND</text>
<text x="360.5" y="106.9">GND</text>
<text x="208.8" y="110.4">GND</text>
<text x="245.9" y="110.4">GND</text>
<text x="374.9" y="130.9">5V</text>
<text x="214.5" y="132.3">3.3V</text>
<text x="134.8" y="140.4">GND</text>
<text x="256.5" y="151.4">GND</text>
<text x="383.5" y="158">GND</text>
<text x="378.5" y="165.8">3.3V</text>
<text x="136.8" y="176.8">5V</text>
<text x="163.2" y="176.8">5V</text>
<text x="241.7" y="174.6">5V</text>
<text x="84.7" y="182">VBAT_IN</text>
<text x="9.8" y="190.9">5V</text>
<text x="97" y="190.5">5V</text>
<text x="344.7" y="193.3">GND</text>
<text x="247.6" y="208.5">GND</text>
<text x="99.5" y="211.4">GND</text>
<text x="129.5" y="211">GND</text>
<text x="20.1" y="227.3">GND</text>
<text x="88.9" y="226.8">GND</text>
<text x="39.9" y="246.9">3.3V</text>
<text x="76.8" y="247.3">5V</text>
<text x="115.6" y="247.3">5V</text>
<text x="152.6" y="247.3">5V</text>
<text x="39.5" y="269.2">GND</text>
<text x="74.8" y="269.2">GND</text>
<text x="113.6" y="269.2">GND</text>
<text x="150.6" y="269.2">GND</text>
</g>
<text font-size="4.2" fill="#f00" x="52.9" y="198.3">6612</text>
<g font-size="4.2" fill="#00f">
<text x="209.2" y="207.3" transform="rotate(-90 209.2 207.3)">MPU6050</text>
<text x="392.5" y="265.7">1.4</text>
<text x="310.9" y="275.3">Your Company</text>
<text x="304" y="283.1">2021-11-21</text>
</g>
<text font-size="3.9" fill="#00f" x="118.2" y="19.4">0.96'OLED</text>
<g font-size="3.9" fill="#800">
<text x="250.5" y="261.1">TITLE:</text>
<text x="379.1" y="265.7">REV:</text>
<text x="287.4" y="275.3">Company:</text>
<text x="378.7" y="275.9">Sheet: 1/1</text>
<text x="287.4" y="282.9">Date:</text>
<text x="336.4" y="283">Drawn By: ZKMm</text>
</g>
<g font-size="3.2" fill="#800">
<text x="41.6" y="6.9">1</text>
<text x="110.8" y="6.9">2</text>
<text x="179.9" y="6.9">3</text>
<text x="249.1" y="6.9">4</text>
<text x="318.2" y="6.9">5</text>
<text x="4.1" y="42">A</text>
<text x="405.9" y="42">A</text>
<text x="4.1" y="111.1">B</text>
<text x="405.9" y="111.1">B</text>
<text x="4.1" y="180.3">C</text>
<text x="405.9" y="180.3">C</text>
<text x="4.1" y="249.4">D</text>
<text x="405.9" y="249.4">D</text>
<text x="41.6" y="287.7">1</text>
<text x="110.8" y="287.7">2</text>
<text x="179.9" y="287.7">3</text>
<text x="249.1" y="287.7">4</text>
<text x="318.2" y="287.7">5</text>
</g>
<g font-size="3.2" fill="#000080">
<text x="19.6" y="21.2">DC1</text>
<text x="344.2" y="21.2">CN5</text>
<text x="381.2" y="21.2">CN9</text>
<text x="68.4" y="24.8">H3</text>
<text x="86.1" y="24.8">H5</text>
<text x="187.5" y="26.5">H12</text>
<text x="229.3" y="24.8">J9</text>
<text x="45.8" y="40.7">SW3</text>
<text x="68.4" y="44.2">H4</text>
<text x="86.1" y="44.2">H6</text>
<text x="273.4" y="44.2">J7</text>
<text x="302.1" y="44.2">CN6</text>
<text x="344.2" y="44.2">CN8</text>
<text x="380.3" y="44.2">CN10</text>
<text x="126.8" y="51.2">P1</text>
<text x="54.3" y="77.7">H1</text>
<text x="72" y="77.7">H2</text>
<text x="273.4" y="81.3">J1</text>
<text x="310.5" y="81.3">J2</text>
<text x="354.6" y="81.3">J3</text>
<text x="187.6" y="86.5">H11</text>
<text x="230.9" y="84.7">H7</text>
<text x="141.8" y="95">20K</text>
<text x="141.8" y="91.8">R1</text>
<text x="141.8" y="107.7">R2</text>
<text x="141.8" y="110.8">20K</text>
<text x="141.8" y="125.3">R3</text>
<text x="141.8" y="128.5">10K</text>
<text x="359.6" y="128.8">P2</text>
<text x="197.5" y="134.1">KEY1</text>
<text x="239.8" y="134.1">KEY2</text>
<text x="363" y="165.9">U2</text>
<text x="208.9" y="180">MPU1</text>
<text x="56.1" y="183.3">U1</text>
<text x="46.7" y="187">TB6612模块_反面</text>
<text x="116.6" y="199.4">CN7</text>
<text x="146.4" y="199.4">J8</text>
<text x="363.4" y="206.5">J4</text>
<text x="296.1" y="211.8">H9</text>
<text x="307.6" y="211.8">H10</text>
<text x="198.1" y="255.8">TP2</text>
<text x="206.9" y="255.8">TP1</text>
<text x="215.7" y="255.8">TP3</text>
<text x="224.5" y="255.8">TP4</text>
<text x="19.6" y="266.4">CN1</text>
<text x="54.9" y="266.4">CN2</text>
<text x="93.7" y="266.4">CN3</text>
<text x="130.8" y="266.4">CN4</text>
</g>
<g font-size="3.2" fill="#00f">
<text x="141.1" y="23.3">4</text>
<text x="147.1" y="22.8">OLED_SDA</text>
<text x="26.5" y="25">1</text>
<text x="26.5" y="28.6">3</text>
<text x="131.9" y="24.7">SDA</text>
<text x="147.1" y="29.8">OLED_SCL</text>
<text x="201.8" y="29.8">5V</text>
<text x="240.6" y="28">5V</text>
<text x="305.4" y="28.6">4</text>
<text x="308.9" y="26.8">4</text>
<text x="347.7" y="26.8">2</text>
<text x="351.2" y="28.6">1 AO2</text>
<text x="351.2" y="25">2 AO1</text>
<text x="383" y="26.8">2</text>
<text x="386.5" y="28.6">1 BO2</text>
<text x="386.5" y="25">2 BO1</text>
<text x="26.5" y="32.1">2</text>
<text x="42" y="32.8" transform="rotate(-90 42 32.8)">1</text>
<text x="49" y="32.5" transform="rotate(-90 49 32.5)">2</text>
<text x="56.1" y="32.5" transform="rotate(-90 56.1 32.5)">3</text>
<text x="128.8" y="35.2" transform="rotate(90 128.8 35.2)">IIC</text>
<text x="132.5" y="31.8">SCL</text>
<text x="141.1" y="30.3">3</text>
<text x="201.8" y="33.3">BEEP</text>
<text x="238.8" y="31.6">GND</text>
<text x="238.8" y="35.1">BH1750_SCL</text>
<text x="282.9" y="33.3">USART2_RX</text>
<text x="305.4" y="35.6">2</text>
<text x="305.4" y="32.1">3</text>
<text x="308.9" y="33.9">2 USART2_RX</text>
<text x="308.9" y="30.3">3</text>
<text x="347.7" y="30.3">1</text>
<text x="383" y="30.3">1</text>
<text x="132" y="38.8">VCC</text>
<text x="141.1" y="37.4">2</text>
<text x="238.8" y="38.6">BH1750_SDA</text>
<text x="282.9" y="36.9">USART2_TX</text>
<text x="305.4" y="39.2">1</text>
<text x="308.9" y="37.4">1 USART2_TX</text>
<text x="131.4" y="45.9">GND</text>
<text x="141.1" y="44.4">1</text>
<text x="351.2" y="48">2 AO1</text>
<text x="386.5" y="48">2 BO1</text>
<text x="347.7" y="53.3">1</text>
<text x="347.7" y="49.7">2</text>
<text x="351.2" y="51.5">1 AO2</text>
<text x="383" y="53.3">1</text>
<text x="383" y="49.7">2</text>
<text x="386.5" y="51.5">1 BO2</text>
<text x="41.3" y="81">VBAT</text>
<text x="81.8" y="81">3.3V</text>
<text x="20.1" y="88">OLED_SCL</text>
<text x="41.3" y="84.5">PC13</text>
<text x="41.3" y="88">PC14</text>
<text x="81.8" y="84.5">GND</text>
<text x="81.8" y="88">5V</text>
<text x="282.9" y="84.5">USART1_TX</text>
<text x="282.9" y="88">USART1_RX</text>
<text x="320" y="84.5">USART2_TX</text>
<text x="320" y="88">USART2_RX</text>
<text x="364.1" y="84.5">USART3_TX</text>
<text x="364.1" y="88">USART3_RX</text>
<text x="20.1" y="91.5">OLED_SDA</text>
<text x="20.1" y="95.1">SR04_Trig</text>
<text x="41.3" y="91.5">PC15</text>
<text x="41.3" y="95.1">PA0</text>
<text x="81.8" y="91.5">PB9</text>
<text x="81.8" y="95.1">PB8</text>
<text x="90.7" y="95.1">6050_SCL</text>
<text x="90.7" y="91.5">6050_SDA</text>
<text x="205.3" y="93.3">DHT11</text>
<text x="231.3" y="93.8">3</text>
<text x="234.8" y="95.6">2</text>
<text x="234.8" y="92.1">3 GS90</text>
<text x="282.9" y="91.5">5V</text>
<text x="320" y="91.5">5V</text>
<text x="364.1" y="91.5">5V</text>
<text x="20.1" y="98.6">SR04_Echo</text>
<text x="41.3" y="98.6">PA1</text>
<text x="81.8" y="98.6">PB7</text>
<text x="90.7" y="98.6">BH1750_SCL</text>
<text x="231.3" y="100.9">1</text>
<text x="231.3" y="97.4">2</text>
<text x="234.8" y="99.1">1</text>
<text x="20.1" y="102.1">USART2_TX</text>
<text x="20.1" y="105.7">USART2_RX</text>
<text x="41.3" y="102.1">PA2</text>
<text x="41.3" y="105.7">PA3</text>
<text x="81.8" y="102.1">PB6</text>
<text x="81.8" y="105.7">PB5</text>
<text x="90.7" y="105.7">OUT_1</text>
<text x="90.7" y="102.1">BH1750_SDA</text>
<text x="20.1" y="109.2">ADC</text>
<text x="41.3" y="109.2">PA4</text>
<text x="41.3" y="112.7">PA5</text>
<text x="81.8" y="109.2">PB4</text>
<text x="81.8" y="112.7">PB3</text>
<text x="90.7" y="112.7">OUT_3</text>
<text x="90.7" y="109.2">OUT_2</text>
<text x="20.1" y="116.2">GS90</text>
<text x="20.1" y="119.8">KEY1</text>
<text x="41.3" y="116.2">PA6</text>
<text x="41.3" y="119.8">PA7</text>
<text x="81.8" y="119.8">PA12 KEY2</text>
<text x="81.8" y="116.2">PA15 OUT_4</text>
<text x="124.2" y="114.5">ADC</text>
<text x="20.1" y="123.3">BIN2</text>
<text x="41.3" y="123.3">PB0</text>
<text x="81.8" y="123.3">PA11 PWMA</text>
<text x="20.1" y="130.4">USART3_TX</text>
<text x="20.1" y="126.8">BIN1</text>
<text x="41.3" y="126.8">PB1</text>
<text x="41.3" y="130.4">PB10</text>
<text x="81.8" y="130.4">PA9</text>
<text x="81.8" y="126.8">PA10 USART1_RX</text>
<text x="90.7" y="130.4">USART1_TX</text>
<text x="20.1" y="133.9">USART3_RX</text>
<text x="41.3" y="133.9">PB11</text>
<text x="41.3" y="137.4">NRST</text>
<text x="81.8" y="137.4">PB15 DHT11</text>
<text x="81.8" y="133.9">PA8</text>
<text x="90.7" y="133.9">PWMB</text>
<text x="192" y="136.2">1</text>
<text x="208.1" y="136.2">3</text>
<text x="234.3" y="136.2">1</text>
<text x="250.5" y="136.2">3</text>
<text x="282.9" y="137.4">VBAT</text>
<text x="318.2" y="137.4">3.3V</text>
<text x="361.8" y="137.9">5</text>
<text x="361.8" y="134.4">6</text>
<text x="365.3" y="136.2">5</text>
<text x="365.3" y="132.6">6</text>
<text x="41.3" y="140.9">3.3V</text>
<text x="81.8" y="140.9">PB14 BEEP</text>
<text x="178.9" y="139.2">KEY1</text>
<text x="192" y="143.2">2</text>
<text x="208.1" y="143.2">4</text>
<text x="223" y="139.2">KEY2</text>
<text x="234.3" y="143.2">2</text>
<text x="250.5" y="143.2">4</text>
<text x="282.9" y="140.9">PC13</text>
<text x="318.2" y="140.9">GND</text>
<text x="361.8" y="141.5">4</text>
<text x="365.3" y="143.2">3 USART3_TX_BLE</text>
<text x="365.3" y="139.7">4</text>
<text x="41.3" y="144.5">GND</text>
<text x="41.3" y="148">GND</text>
<text x="81.8" y="148">PB12 AIN2</text>
<text x="81.8" y="144.5">PB13 AIN1</text>
<text x="282.9" y="144.5">PC14</text>
<text x="282.9" y="148">PC15</text>
<text x="318.2" y="148">PB9</text>
<text x="318.2" y="144.5">5V</text>
<text x="361.8" y="148.5">2</text>
<text x="361.8" y="145">3</text>
<text x="365.3" y="146.8">2 USART3_RX_BLE</text>
<text x="282.9" y="151.5">PA0</text>
<text x="282.9" y="155">PA1</text>
<text x="318.2" y="151.5">PB8</text>
<text x="318.2" y="155">PB7</text>
<text x="361.8" y="152">1</text>
<text x="365.3" y="150.3">1</text>
<text x="282.9" y="158.6">PA2</text>
<text x="318.2" y="158.6">PB6</text>
<text x="282.9" y="162.1">PA3</text>
<text x="282.9" y="165.6">PA4</text>
<text x="318.2" y="162.1">PB5</text>
<text x="318.2" y="165.6">PB4</text>
<text x="282.9" y="169.2">PA5</text>
<text x="282.9" y="172.7">PA6</text>
<text x="318.2" y="169.2">PB3</text>
<text x="318.2" y="172.7">PA15</text>
<text x="332.3" y="169.2">USART3_RX_WIFI</text>
<text x="358.8" y="171.1">RX 3V3</text>
<text x="282.9" y="176.2">PA7</text>
<text x="282.9" y="179.7">PB0</text>
<text x="318.2" y="176.2">PA12</text>
<text x="318.2" y="179.7">PA11</text>
<text x="358.8" y="174.6">IO0RST</text>
<text x="358.8" y="178.2">IO2</text>
<text x="367.1" y="178.2">EN</text>
<text x="376.4" y="179.7">USART3_TX_WIFI</text>
<text x="120.2" y="183.8">1</text>
<text x="123.6" y="182">1</text>
<text x="123.6" y="185.6">2 SR04_Trig</text>
<text x="155.9" y="185">SR04_Trig</text>
<text x="214.9" y="185.2">VCC</text>
<text x="224" y="183.8">1</text>
<text x="282.9" y="183.3">PB1</text>
<text x="318.2" y="183.3">PA10</text>
<text x="27.2" y="190.3">PWMA 1</text>
<text x="75.8" y="190.9">9</text>
<text x="120.2" y="187.3">2</text>
<text x="120.2" y="190.9">3</text>
<text x="123.6" y="189.1">3 SR04_Echo</text>
<text x="155.9" y="188.6">SR04_Echo</text>
<text x="214.3" y="188.7">GND</text>
<text x="224" y="187.3">2</text>
<text x="224" y="190.9">3</text>
<text x="230" y="190.3">6050_SCL</text>
<text x="282.9" y="190.3">PB11</text>
<text x="282.9" y="186.8">PB10</text>
<text x="318.2" y="186.8">PA9</text>
<text x="318.2" y="190.3">PA8</text>
<text x="27.2" y="193.9">AIN2</text>
<text x="27.2" y="197.4">AIN1</text>
<text x="38.6" y="194.4">2</text>
<text x="38.6" y="197.9">3</text>
<text x="43" y="192.3">PWMA</text>
<text x="43" y="195.8">AIN2</text>
<text x="66.8" y="195.8">VCC</text>
<text x="68.5" y="192.3">VM</text>
<text x="75.8" y="194.4">10</text>
<text x="75.8" y="197.9">11</text>
<text x="120.2" y="194.4">4</text>
<text x="123.6" y="192.6">4</text>
<text x="214.8" y="195.8">SDA</text>
<text x="215.4" y="192.3">SCL</text>
<text x="224" y="194.4">4</text>
<text x="224" y="197.9">5</text>
<text x="230" y="193.9">6050_SDA</text>
<text x="282.9" y="193.9">NRST</text>
<text x="282.9" y="197.4">3.3V</text>
<text x="318.2" y="197.4">PB14</text>
<text x="318.2" y="193.9">PB15</text>
<text x="38.6" y="201.4">4</text>
<text x="43" y="199.3">AIN1</text>
<text x="43" y="202.8">STBY</text>
<text x="66.1" y="199.3">GND</text>
<text x="66.7" y="202.8">AO1</text>
<text x="75.8" y="201.4">12</text>
<text x="87.1" y="200.9">AO1</text>
<text x="214.8" y="199.3">XDA</text>
<text x="215.4" y="202.8">XCL</text>
<text x="224" y="201.4">6</text>
<text x="282.9" y="200.9">GND</text>
<text x="318.2" y="200.9">PB13</text>
<text x="27.2" y="204.4">BIN1</text>
<text x="27.2" y="208">BIN2</text>
<text x="38.6" y="205">5</text>
<text x="38.6" y="208.5">6</text>
<text x="43" y="206.4">BIN1</text>
<text x="43" y="209.9">BIN2</text>
<text x="66.7" y="209.9">BO2</text>
<text x="66.7" y="206.4">AO2</text>
<text x="75.8" y="205">13</text>
<text x="75.8" y="208.5">14</text>
<text x="87.1" y="204.4">AO2</text>
<text x="87.1" y="208">BO2</text>
<text x="214.4" y="206.4">ADO</text>
<text x="215.9" y="209.9">INT</text>
<text x="224" y="205">7</text>
<text x="224" y="208.5">8</text>
<text x="282.9" y="204.4">GND</text>
<text x="318.2" y="204.4">PB12</text>
<text x="334.1" y="209.7">USART3_RX_WIFI</text>
<text x="376.4" y="209.7">USART3_TX_WIFI</text>
<text x="27.2" y="211.5">PWMB 7</text>
<text x="38.6" y="215.5">8</text>
<text x="43" y="213.4">PWMB</text>
<text x="66.7" y="213.4">BO1</text>
<text x="75.8" y="212">15</text>
<text x="75.8" y="215.5">16</text>
<text x="87.1" y="211.5">BO1</text>
<text x="336.1" y="213.3">USART3_TX</text>
<text x="359.8" y="211.7">1</text>
<text x="359.8" y="215.2">3</text>
<text x="368.4" y="211.7">2</text>
<text x="368.4" y="215.2">4</text>
<text x="376.4" y="213.3">USART3_RX</text>
<text x="43" y="217">GND</text>
<text x="66.1" y="217">GND</text>
<text x="334.1" y="216.8">USART3_RX_BLE</text>
<text x="359.8" y="218.7">5</text>
<text x="368.4" y="218.7">6</text>
<text x="376.4" y="216.8">USART3_TX_BLE</text>
<text x="23.1" y="254.4">1</text>
<text x="23.1" y="257.9">2</text>
<text x="26.6" y="252.6">1</text>
<text x="26.6" y="256.1">2</text>
<text x="58.4" y="254.4">1</text>
<text x="58.4" y="257.9">2</text>
<text x="61.9" y="252.6">1</text>
<text x="61.9" y="256.1">2</text>
<text x="97.2" y="254.4">1</text>
<text x="97.2" y="257.9">2</text>
<text x="100.7" y="252.6">1</text>
<text x="100.7" y="256.1">2</text>
<text x="134.3" y="254.4">1</text>
<text x="134.3" y="257.9">2</text>
<text x="137.8" y="252.6">1</text>
<text x="137.8" y="256.1">2</text>
<text x="23.1" y="261.4">3</text>
<text x="26.6" y="259.6">3</text>
<text x="32.5" y="259.1">OUT_1</text>
<text x="58.4" y="261.4">3</text>
<text x="61.9" y="259.6">3</text>
<text x="67.7" y="259.1">OUT_2</text>
<text x="97.2" y="261.4">3</text>
<text x="100.7" y="259.6">3</text>
<text x="106.5" y="259.1">OUT_3</text>
<text x="134.3" y="261.4">3</text>
<text x="137.8" y="259.6">3</text>
<text x="143.6" y="259.1">OUT_4</text>
</g>
<g font-size="3.2">
<text x="68.8" y="30">1</text>
<text x="87.9" y="30">2</text>
<text x="275.4" y="28.6">4</text>
<text x="68.8" y="33.5">2</text>
<text x="87.9" y="33.5">1</text>
<text x="190.2" y="31.8">3</text>
<text x="190.2" y="35.3">2</text>
<text x="231.3" y="30.3">1</text>
<text x="231.3" y="33.9">2</text>
<text x="275.4" y="35.6">2</text>
<text x="275.4" y="32.1">3</text>
<text x="190.2" y="38.8">1</text>
<text x="231.3" y="37.4">3</text>
<text x="231.3" y="40.9">4</text>
<text x="275.4" y="38.5">1</text>
<text x="231.3" y="44.4">5</text>
<text x="68.8" y="49.4">1</text>
<text x="68.8" y="52.9">2</text>
<text x="87.9" y="52.9">1</text>
<text x="87.9" y="49.4">2</text>
<text x="54.2" y="83.3">1</text>
<text x="74.3" y="83.3">1</text>
<text x="54.2" y="86.8">2</text>
<text x="74.3" y="86.8">2</text>
<text x="275.4" y="86.8">4</text>
<text x="312.4" y="86.8">4</text>
<text x="356.5" y="86.8">4</text>
<text x="54.2" y="90.3">3</text>
<text x="54.2" y="93.8">4</text>
<text x="74.3" y="90.3">3</text>
<text x="74.3" y="93.8">4</text>
<text x="190.2" y="91.7">3</text>
<text x="190.2" y="95.2">2</text>
<text x="275.4" y="93.8">2</text>
<text x="275.4" y="90.3">3</text>
<text x="312.4" y="93.8">2</text>
<text x="312.4" y="90.3">3</text>
<text x="356.5" y="93.8">2</text>
<text x="356.5" y="90.3">3</text>
<text x="54.2" y="97.4">5</text>
<text x="54.2" y="100.9">6</text>
<text x="74.3" y="97.4">5</text>
<text x="74.3" y="100.9">6</text>
<text x="190.2" y="98.8">1</text>
<text x="275.4" y="96.7">1</text>
<text x="312.4" y="96.7">1</text>
<text x="356.5" y="96.7">1</text>
<text x="54.2" y="104.4">7</text>
<text x="54.2" y="107.9">8</text>
<text x="74.3" y="104.4">7</text>
<text x="74.3" y="107.9">8</text>
<text x="54.2" y="111.5">9</text>
<text x="74.3" y="111.5">9</text>
<text x="54.2" y="115">10</text>
<text x="54.2" y="118.5">11</text>
<text x="72.3" y="115">10</text>
<text x="72.3" y="118.5">11</text>
<text x="54.2" y="122.1">12</text>
<text x="54.2" y="125.6">13</text>
<text x="72.3" y="122.1">12</text>
<text x="72.3" y="125.6">13</text>
<text x="54.2" y="129.1">14</text>
<text x="72.3" y="129.1">14</text>
<text x="54.2" y="132.6">15</text>
<text x="54.2" y="136.2">16</text>
<text x="72.3" y="132.6">15</text>
<text x="72.3" y="136.2">16</text>
<text x="54.2" y="139.7">17</text>
<text x="54.2" y="143.2">18</text>
<text x="72.3" y="139.7">17</text>
<text x="72.3" y="143.2">18</text>
<text x="295.9" y="139.7">1</text>
<text x="295.9" y="143.2">2</text>
<text x="310.6" y="139.7">1</text>
<text x="310.6" y="143.2">2</text>
<text x="54.2" y="146.8">19</text>
<text x="72.3" y="146.8">19</text>
<text x="295.9" y="146.8">3</text>
<text x="310.6" y="146.8">3</text>
<text x="54.2" y="150.3">20</text>
<text x="72.3" y="150.3">20</text>
<text x="295.9" y="150.3">4</text>
<text x="295.9" y="153.8">5</text>
<text x="310.6" y="150.3">4</text>
<text x="310.6" y="153.8">5</text>
<text x="295.9" y="157.3">6</text>
<text x="295.9" y="160.9">7</text>
<text x="310.6" y="157.3">6</text>
<text x="310.6" y="160.9">7</text>
<text x="295.9" y="164.4">8</text>
<text x="295.9" y="167.9">9</text>
<text x="310.6" y="164.4">8</text>
<text x="310.6" y="167.9">9</text>
<text x="295.9" y="171.4">10</text>
<text x="308.6" y="171.4">10</text>
<text x="295.9" y="175">11</text>
<text x="295.9" y="178.5">12</text>
<text x="308.6" y="175">11</text>
<text x="308.6" y="178.5">12</text>
<text x="148.4" y="183.1">1</text>
<text x="295.9" y="182">13</text>
<text x="295.9" y="185.6">14</text>
<text x="308.6" y="182">13</text>
<text x="308.6" y="185.6">14</text>
<text x="358.8" y="181.7">GND TX</text>
<text x="148.4" y="187.3">2</text>
<text x="148.4" y="190.9">3</text>
<text x="295.9" y="189.1">15</text>
<text x="308.6" y="189.1">15</text>
<text x="148.4" y="194.4">4</text>
<text x="295.9" y="192.6">16</text>
<text x="295.9" y="196.1">17</text>
<text x="308.6" y="192.6">16</text>
<text x="308.6" y="196.1">17</text>
<text x="295.9" y="199.7">18</text>
<text x="295.9" y="203.2">19</text>
<text x="308.6" y="199.7">18</text>
<text x="308.6" y="203.2">19</text>
<text x="295.9" y="206.7">20</text>
<text x="308.6" y="206.7">20</text>
</g>
</svg>
